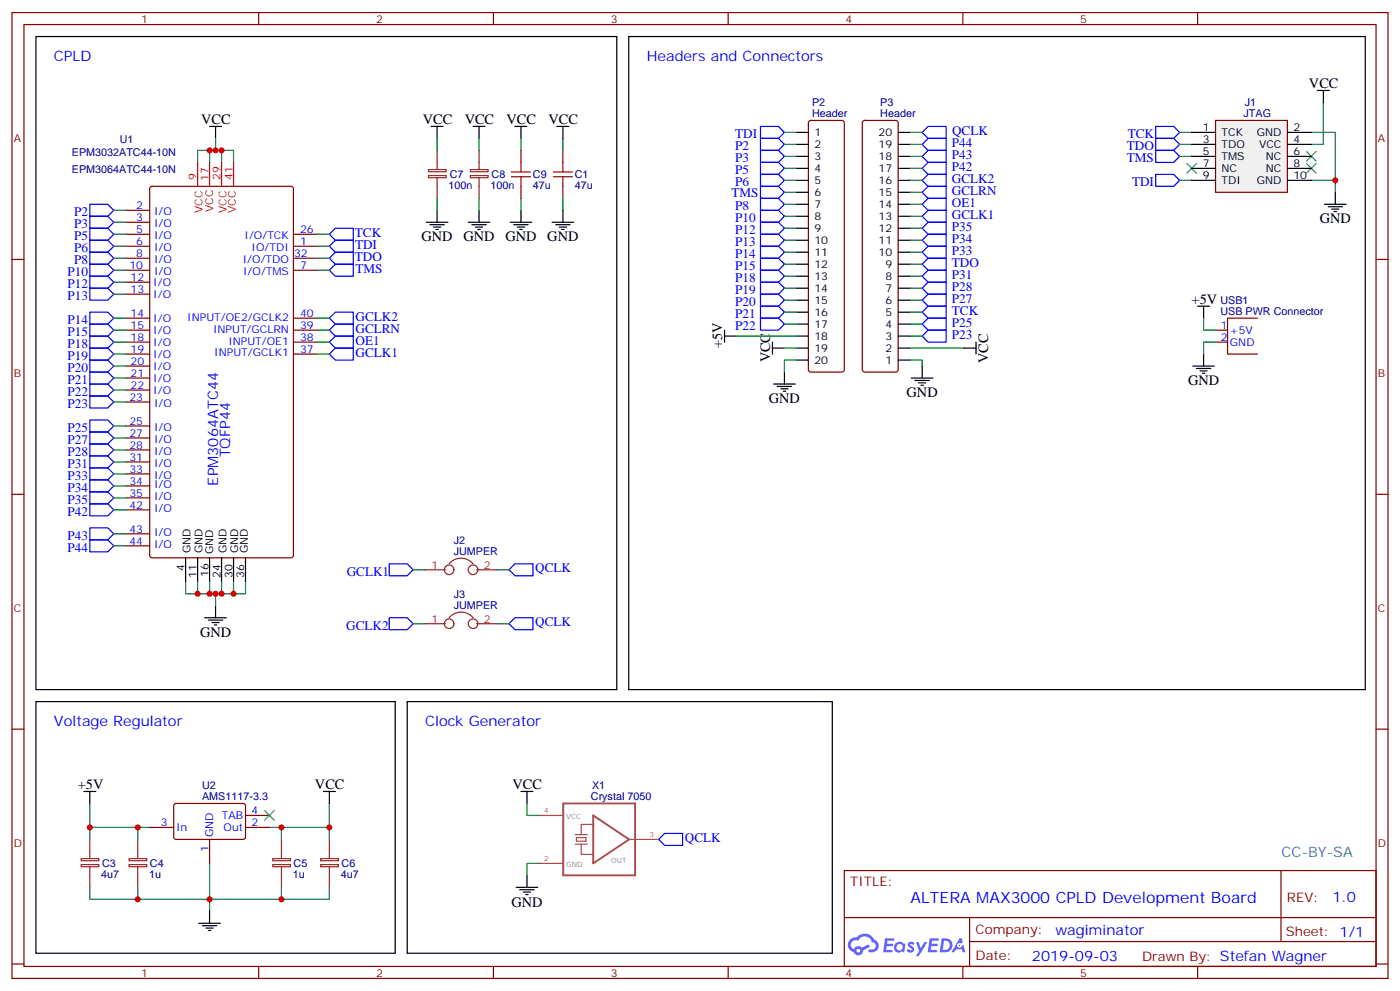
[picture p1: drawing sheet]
<svg xmlns="http://www.w3.org/2000/svg" width="412mm" height="292mm" viewBox="0 0 412 292" stroke-linecap="round" stroke-linejoin="round" font-family="sans-serif">
<g fill="none" stroke="#870000" stroke-width=".35">
<path d="M3.5 3.7h405.4v284.3h-405.4zM7.1 7.2h398.2v277.3h-398.2zM76.2 3.7v3.5M145.3 3.7v3.5M214.5 3.7v3.5M283.6 3.7v3.5M352.8 3.7v3.5M3.5 76.4h3.6M405.3 76.4h3.6M3.5 145.5h3.6M405.3 145.5h3.6M3.5 214.7h3.6"/>
<path d="M405.3 214.7h3.6M248.7 256.3h156.6v28.2h-156.6zM377.3 256.3v20.9M248.7 270.1h156.5M285.6 277.2h119.6M285.6 270.1v14.2M3.5 283.8h3.6M76.2 284.5v3.5M145.3 284.5v3.5M214.5 284.5v3.5M283.6 284.5v3.5M352.8 284.5v3.5"/>
<path d="M405.3 283.8h3.6"/>
</g>
<g fill="#5487ff">
<path d="M267.7 277.5a1.22 1.22 0 0 1 1.7 .2l-.4 .6a.47 .47 0 0 0-.3-.4 .47 .47 0 0 0-.5 .2l.1 .2a1.14 1.14 0 0 1 .8 1.8 1.14 1.14 0 0 1-1.9 0l-.2-.2 .5-.6 .7 .5a.29 .29 0 0 0 .3-.3 .29 .29 0 0 0-.2-.3 1.04 1.04 0 0 1-.6-1.7z"/>
<path d="M260.7 276.2h2.4l.3 .2-.2 .5-1.8 .1-.1 .8h1.5l.3 .4-.3 .4h-1.6l-.2 1.1h1.7l.2 .3-.2 .3-2.6 .1z"/>
<path d="M273.8 276.2h2.4l.3 .2-.1 .5-1.8 .1-.2 .8h1.6l.3 .4-.4 .4-1.6-.1-.1 1.1 1.7 .1 .2 .3-.2 .3-2.6 .1z"/>
<path d="M282.6 276.2h.7l.3 1.3-.6 .3a.69 .69 0 0 0-1 .3 .69 .69 0 0 0 .4 .9 .69 .69 0 0 0 .9-.6l.5-.2 .6 2.2h-.8l-.2-.9h-1.8l-.5 .9h-.8z"/>
<path d="M269.8 277.3h.8l.6 1.8 1.1-1.8h.9l-2.6 4.2h-.8l.9-1.5z"/>
<path d="M277.4 276.2l-.6 4.2h1.3a2.11 2.11 0 0 0 2.5-2.1 2.11 2.11 0 0 0-2.5-2.1zM278.1 277a1.39 1.39 0 0 1 1.7 1.4 1.39 1.39 0 0 1-1.8 1.2h-.3z"/>
<path d="M263.7 277.8a1.54 1.54 0 0 0-.1 2.2 1.54 1.54 0 0 0 2.2 .1l.6 .3 .3-2.3-.2-.3h-.4a1.49 1.49 0 0 0-2.4 0zM264 278.8a.94 .94 0 0 1 1.8 0 .94 .94 0 0 1-1.8 0z"/>
<path d="M250.4 276.6a2.18 2.18 0 0 0 1.1 3.7 1.44 1.44 0 0 0 1.6 .9 1.44 1.44 0 0 0 1.2-1.4l2-1.1-.5-.7-1.9 1a1.47 1.47 0 0 0-2.4 .4 1.39 1.39 0 0 1-.7-1.9 1.39 1.39 0 0 1 2-.5 2.12 2.12 0 0 1 2.2-1.3 2.12 2.12 0 0 1 1.9 1.7 1.14 1.14 0 0 1 1.1 1.4 1.14 1.14 0 0 1-1.7 .7 .43 .43 0 0 0-.5 .4 .43 .43 0 0 0 .4 .5 1.98 1.98 0 0 0 2.5-1.2 1.98 1.98 0 0 0-1.2-2.6 3.1 3.1 0 0 0-5.3-.6l-.9 .1zM252.3 279.9a.55 .55 0 0 1 1.1 0 .55 .55 0 0 1-1.1 0z"/>
<circle cx="282.6" cy="278.3" r=".26"/>
</g>
<g fill="none" stroke="#870000" stroke-width=".35">
<path d="M238.4 35.7l.4-.2h9.2l.5 .2 .2 .5v72.6l-.2 .5-.5 .2h-9.2l-.5-.2-.2-.5v-72.6zM254.2 35.7l.5-.2h9.2l.5 .2 .2 .5v72.6l-.3 .5-.4 .2h-9.2l-.5-.2-.2-.5v-72.6zM44.3 55.1l.5-.2h40.9l.7 .4v108.2l-.4 .7h-41.2l-.6-.4-.1-108.2zM37 72.5h7.1M37 61.9h7.1M37 65.4h7.1M37 69h7.1M37 79.6h7.1M37 76h7.1M86.4 72.5h7.1M86.4 69h7.1M86.4 79.6h7.1"/>
<path d="M86.4 76h7.1M37 83.1h7.1M37 86.6h7.1M37 93.7h7.1M37 97.2h7.1M86.4 93.7h7.1M86.4 97.2h7.1M358.1 97.2h3.5M370.4 93.7h-8.8v10.5h8.8M37 100.7h7.1M37 104.2h7.1M37 107.8h7.1"/>
<path d="M37 111.3h7.1M37 114.8h7.1M37 118.4h7.1M86.4 100.7h7.1M86.4 104.2h7.1M358.1 100.7h3.5M37 125.4h7.1M37 128.9h7.1M37 132.5h7.1M37 136h7.1M37 139.5h7.1M37 143.1h7.1"/>
<path d="M37 146.6h7.1M37 150.1h7.1M37 157.2h7.1M37 160.7h7.1M51.4 236.7l.5-.2 20 .1 .4 .6v9.5l-.7 .4h-20l-.4-.7v-9.2zM44.1 243.6h7.1M61.7 247.1v7.1M72.3 243.6h7.1M72.3 240.1h7.1"/>
</g>
<g fill="none" stroke="#000" stroke-width=".35">
<path d="M61.7 37.2h3.6M63.5 37.2v3.5M127 37.2h3.5M128.8 37.2v3.5M139.3 37.2h3.6M141.1 37.2v3.5M151.7 37.2h3.5M153.5 37.2v3.5M234.6 39h3.5M264.6 39h3.5M388.1 26.6h3.5M389.8 26.6v3.6"/>
<path d="M234.6 42.5h3.5M234.6 46h3.5M234.6 49.6h3.5M234.6 53.1h3.5M234.6 56.6h3.5M264.6 42.5h3.5M264.6 46h3.5M264.6 49.6h3.5M264.6 53.1h3.5M264.6 56.6h3.5M393.3 56.6v3.5M125.6 65.4h6.3"/>
<path d="M126.6 66.1h4.3M127.7 66.9h2.1M128.4 67.6h.7M128.8 61.9v3.5M137.9 65.4h6.4M139 66.1h4.2M140.1 66.9h2.1M140.8 67.6h.7M141.1 61.9v3.5M150.3 65.4h6.3M151.3 66.1h4.3M152.4 66.9h2.1"/>
<path d="M153.1 67.6h.7M153.5 61.9v3.5M234.6 60.1h3.5M234.6 63.7h3.5M234.6 67.2h3.5M234.6 70.7h3.5M234.6 74.3h3.5M234.6 77.8h3.5M264.6 60.1h3.5M264.6 63.7h3.5M264.6 67.2h3.5M264.6 70.7h3.5"/>
<path d="M264.6 74.3h3.5M264.6 77.8h3.5M390.2 60.1h6.3M391.2 60.9h4.3M392.3 61.6h2.1M393 62.3h.7M213.4 99h3.6M213.4 97.2v3.5M234.6 81.3h3.5M234.6 84.8h3.5M234.6 88.4h3.5M234.6 91.9h3.5"/>
<path d="M234.6 95.4h3.5M234.6 99h3.5M264.6 81.3h3.5M264.6 84.8h3.5M264.6 88.4h3.5M264.6 91.9h3.5M264.6 95.4h3.5M264.6 99h3.5M352.8 90.1h3.5M354.5 90.1v3.6M227.5 102.5h3.6M227.5 100.7v3.5"/>
<path d="M227.9 113.1h6.3M229 113.8h4.2M230 114.5h2.1M230.7 115.2h.7M231.1 109.5v3.6M234.6 102.5h3.5M234.6 106h3.5M264.6 102.5h3.5M264.6 106h3.5M268.5 111.3h6.3M269.5 112h4.3M270.6 112.7h2.1"/>
<path d="M271.3 113.4h.7M271.6 107.8v3.5M284 102.5h3.5M287.5 100.7v3.5M351.4 107.8h6.3M352.4 108.5h4.3M353.5 109.2h2.1M354.2 109.9h.7M354.5 104.2v3.6M54.7 164.2v7.1M58.2 164.2v7.1M61.7 164.2v7.1"/>
<path d="M63.5 178.3v3.6M65.3 164.2v7.1M68.8 164.2v7.1M72.3 164.2v7.1M60.3 181.9h6.4M61.4 182.6h4.2M62.4 183.3h2.2M63.1 184h.8M10.6 206.6h105.8v74h-105.8zM119.9 206.6h125.3v74h-125.3zM24.7 233h3.5M26.5 233v3.5"/>
<path d="M95.2 233h3.6M97 233v3.5M153.5 233h3.5M155.2 233v3.5M58.6 271.8h6.3M59.6 272.5h4.3M60.7 273.2h2.1M61.4 273.9h.7M61.7 268.3v3.5"/>
</g>
<path d="M58.2 47.8v7.1M61.7 47.8v7.1M65.3 47.8v7.1M68.8 47.8v7.1" fill="none" stroke="#f00" stroke-width=".35"/>
<g fill="none" stroke="#008700" stroke-width=".35">
<path d="M231.1 39h3.5M268.1 39h3.5M347.5 39h3.5M386.3 39h7v17.6M389.8 30.2v12.3h-3.5M58.2 47.8v-3.5h10.6v3.5M61.7 44.3v3.5M63.5 40.7v3.6M65.3 44.3v3.5M128.8 40.7v3.6M128.8 58.4v3.5M141.1 40.7v3.6"/>
<path d="M141.1 58.4v3.5M153.5 40.7v3.6M153.5 58.4v3.5M231.1 53.1h3.5M231.1 42.5h3.5M231.1 46h3.5M231.1 49.6h3.5M231.1 56.6h3.5M268.1 53.1h3.5M268.1 42.5h3.5M268.1 46h3.5M268.1 49.6h3.5"/>
<path d="M268.1 56.6h3.5M347.5 53.1h3.5M347.5 42.5h3.5M347.5 46h3.5M386.3 53.1h7M33.5 69h3.5M33.5 72.5h3.5M33.5 76h3.5M33.5 79.6h3.5M33.5 65.4h3.5M33.5 61.9h3.5M93.5 69h3.5"/>
<path d="M93.5 72.5h3.5M93.5 76h3.5M93.5 79.6h3.5M231.1 60.1h3.5M231.1 63.7h3.5M231.1 67.2h3.5M231.1 70.7h3.5M231.1 74.3h3.5M231.1 77.8h3.5M268.1 60.1h3.5M268.1 63.7h3.5M268.1 67.2h3.5"/>
<path d="M268.1 70.7h3.5M268.1 74.3h3.5M268.1 77.8h3.5M33.5 97.2h3.5M33.5 93.7h3.5M33.5 86.6h3.5M33.5 83.1h3.5M93.5 97.2h3.5M93.5 93.7h3.5M217 99h17.6M231.1 81.3h3.5M231.1 84.8h3.5"/>
<path d="M231.1 88.4h3.5M231.1 95.4h3.5M231.1 91.9h3.5M268.1 81.3h3.5M268.1 84.8h3.5M268.1 88.4h3.5M268.1 95.4h3.5M268.1 99h3.5M268.1 91.9h3.5M354.5 93.7v3.5h3.6M33.5 118.4h3.5M33.5 114.8h3.5"/>
<path d="M33.5 111.3h3.5M33.5 107.8h3.5M33.5 104.2h3.5M33.5 100.7h3.5M93.5 104.2h3.5M93.5 100.7h3.5M231.1 102.5h3.5M234.6 106h-3.5v3.5M268.1 106h3.5v1.8M268.1 102.5h15.9M358.1 100.7h-3.6v3.5M33.5 136h3.5"/>
<path d="M33.5 132.5h3.5M33.5 128.9h3.5M33.5 125.4h3.5M33.5 139.5h3.5M33.5 143.1h3.5M33.5 146.6h3.5M33.5 150.1h3.5M33.5 157.2h3.5M33.5 160.7h3.5M54.7 171.3v3.5h17.6v-3.5M58.2 171.3v3.5M61.7 171.3v3.5"/>
<path d="M63.5 174.8v3.5M65.3 171.3v3.5M68.8 171.3v3.5M121.7 167.7h3.5M146.4 167.7h3.5M121.7 183.6h3.5M146.4 183.6h3.5M26.5 236.5v7.1h17.6M97 236.5v7.1h-17.6M26.5 243.6v3.5M40.6 243.6v3.5M61.7 254.2v14.1"/>
<path d="M82.9 243.6v3.5M97 243.6v3.5M26.5 261.2v3.6h70.5v-3.6M40.6 261.2v3.6M82.9 261.2v3.6"/>
</g>
<path d="M349.6 48.2l2.8 2.8M352.4 48.2l-2.8 2.8M384.9 44.6l2.8 2.8M384.9 48.2l2.8 2.8M387.7 44.6l-2.8 2.8M387.7 48.2l-2.8 2.8M78 238.7l2.8 2.8M80.8 238.7l-2.8 2.8" fill="none" stroke="#3c3" stroke-width=".35"/>
<g fill="none" stroke="#00f" stroke-width=".35">
<path d="M224 37.2h5.3l1.8 1.8-1.8 1.7h-5.3zM271.6 39l1.8-1.8h5.3v3.5h-5.3zM340.4 37.2h5.3l1.8 1.8-1.8 1.7h-5.3zM224 40.7h5.3l1.8 1.8-1.8 1.8h-5.3zM224 44.3h5.3l1.8 1.7-1.8 1.8h-5.3zM224 47.8h5.3l1.8 1.8-1.8 1.7h-5.3zM224 51.3h5.3l1.8 1.8-1.8 1.8h-5.3zM224 54.9h5.3l1.8 1.7-1.8 1.8h-5.3zM224 58.4h5.3l1.8 1.7-1.8 1.8h-5.3zM271.6 56.6l1.8-1.7h5.3v3.5h-5.3zM271.6 53.1l1.8-1.8h5.3v3.6h-5.3zM271.6 49.6l1.8-1.8h5.3v3.5h-5.3z"/>
<path d="M271.6 46l1.8-1.7h5.3v3.5h-5.3zM271.6 42.5l1.8-1.8h5.3v3.6h-5.3zM340.4 40.7h5.3l1.8 1.8-1.8 1.8h-5.3zM340.4 44.3h5.3l1.8 1.7-1.8 1.8h-5.3zM340.4 51.3h5.3l1.8 1.8-1.8 1.8h-5.3zM26.5 60.1h5.2l1.8 1.8-1.8 1.8h-5.2zM26.5 63.7h5.2l1.8 1.7-1.8 1.8h-5.2zM26.5 67.2h5.2l1.8 1.8-1.8 1.7h-5.2zM26.5 70.7h5.2l1.8 1.8-1.8 1.8h-5.2zM26.5 74.3h5.2l1.8 1.7-1.8 1.8h-5.2zM26.5 77.8h5.2l1.8 1.8-1.8 1.7h-5.2zM97 69l1.8-1.8h5.3v3.5h-5.3z"/>
<path d="M97 76l1.8-1.7h5.3v3.5h-5.3zM97 79.6l1.8-1.8h5.3v3.5h-5.3zM97 72.5l1.8-1.8h5.3v3.6h-5.3zM224 61.9h5.3l1.8 1.8-1.8 1.7h-5.3zM224 65.4h5.3l1.8 1.8-1.8 1.8h-5.3zM224 69h5.3l1.8 1.7-1.8 1.8h-5.3zM224 72.5h5.3l1.8 1.8-1.8 1.7h-5.3zM224 76h5.3l1.8 1.8-1.8 1.8h-5.3zM224 79.6h5.3l1.8 1.7-1.8 1.8h-5.3zM271.6 77.8l1.8-1.8h5.3v3.6h-5.3zM271.6 74.3l1.8-1.8h5.3v3.5h-5.3zM271.6 70.7l1.8-1.7h5.3v3.5h-5.3z"/>
<path d="M271.6 67.2l1.8-1.8h5.3v3.6h-5.3zM271.6 63.7l1.8-1.8h5.3v3.5h-5.3zM271.6 60.1l1.8-1.7h5.3v3.5h-5.3zM26.5 81.3h5.2l1.8 1.8-1.8 1.7h-5.2zM26.5 84.8h5.2l1.8 1.8-1.8 1.8h-5.2zM26.5 91.9h5.2l1.8 1.8-1.8 1.7h-5.2zM26.5 95.4h5.2l1.8 1.8-1.8 1.8h-5.2zM26.5 99h5.2l1.8 1.7-1.8 1.8h-5.2zM97 97.2l1.8-1.8h5.3v3.6h-5.3zM97 93.7l1.8-1.8h5.3v3.5h-5.3zM224 83.1h5.3l1.8 1.7-1.8 1.8h-5.3zM224 86.6h5.3l1.8 1.8-1.8 1.7h-5.3z"/>
<path d="M224 90.1h5.3l1.8 1.8-1.8 1.8h-5.3zM224 93.7h5.3l1.8 1.7-1.8 1.8h-5.3zM271.6 99l1.8-1.8h5.3v3.5h-5.3zM271.6 95.4l1.8-1.7h5.3v3.5h-5.3zM271.6 91.9l1.8-1.8h5.3v3.6h-5.3zM271.6 88.4l1.8-1.8h5.3v3.5h-5.3zM271.6 84.8l1.8-1.7h5.3v3.5h-5.3zM271.6 81.3l1.8-1.7h5.3v3.5h-5.3zM26.5 102.5h5.2l1.8 1.7-1.8 1.8h-5.2zM26.5 106h5.2l1.8 1.8-1.8 1.7h-5.2zM26.5 109.5h5.2l1.8 1.8-1.8 1.8h-5.2zM26.5 113.1h5.2l1.8 1.7-1.8 1.8h-5.2z"/>
<path d="M26.5 116.6h5.2l1.8 1.8-1.8 1.7h-5.2zM97 100.7l1.8-1.7h5.3v3.5h-5.3zM97 104.2l1.8-1.7h5.3v3.5h-5.3zM26.5 123.6h5.2l1.8 1.8-1.8 1.8h-5.2zM26.5 127.2h5.2l1.8 1.7-1.8 1.8h-5.2zM26.5 130.7h5.2l1.8 1.8-1.8 1.7h-5.2zM26.5 134.2h5.2l1.8 1.8-1.8 1.8h-5.2zM26.5 137.8h5.2l1.8 1.7-1.8 1.8h-5.2zM26.5 141.3h5.2l1.8 1.8-1.8 1.7h-5.2zM26.5 144.8h5.2l1.8 1.8-1.8 1.7h-5.2zM26.5 148.3h5.2l1.8 1.8-1.8 1.8h-5.2zM26.5 155.4h5.2l1.8 1.8-1.8 1.7h-5.2z"/>
<path d="M26.5 158.9h5.2l1.8 1.8-1.8 1.8h-5.2zM114.7 166h5.2l1.8 1.7-1.8 1.8h-5.2zM151.7 166h5.3v3.5h-5.3l-1.8-1.8zM114.7 181.9h5.2l1.8 1.7-1.8 1.8h-5.2zM151.7 181.9h5.3v3.5h-5.3l-1.8-1.8zM194 247.1l1.8-1.7h5.3v3.5h-5.3z"/>
</g>
<g fill="none" stroke="#8c2424" stroke-width=".35">
<path d="M126.2 51.7h5.2v.6h-5.2zM126.2 49.9h5.2v.7h-5.2zM128.8 44.3v5.6M128.8 52.4v6M138.6 51.7h5.2v.6h-5.2zM138.6 49.9h5.2v.7h-5.2zM141.1 44.3v5.6M141.1 52.4v6M125.2 167.7h6M132.3 166a4.6 4.6 0 0 1 7 0M140.4 167.7h6M125.2 183.6h6"/>
<path d="M132.3 181.9a4.6 4.6 0 0 1 7 0M140.4 183.6h6M23.9 254.5h5.2v.7h-5.2zM23.9 252.8h5.2v.6h-5.2zM26.5 247.1v5.7M26.5 255.2v6M38 254.5h5.2v.7h-5.2zM38 252.8h5.2v.6h-5.2zM40.6 247.1v5.7M40.6 255.2v6M80.4 254.5h5.1v.7h-5.1zM80.4 252.8h5.1v.6h-5.1z"/>
<path d="M82.9 247.1v5.7M82.9 255.2v6M94.5 254.5h5.2v.7h-5.2zM94.5 252.8h5.2v.6h-5.2zM97 247.1v5.7M97 255.2v6"/>
<circle cx="132.3" cy="167.7" r="1.41"/>
<circle cx="139.3" cy="167.7" r="1.41"/>
<circle cx="132.3" cy="183.6" r="1.41"/>
<circle cx="139.3" cy="183.6" r="1.41"/>
</g>
<path d="M358.1 35.5h21.1v21.1h-21.1z" fill="#f0f0f0" stroke="#870000" stroke-width=".35"/>
<g fill="none" stroke="#000" stroke-width=".35">
<path d="M10.6 10.8h171.1v192.2h-171.1zM185.2 10.8h217v192.2h-217zM164 37.2h3.6M165.8 37.2v3.5M351 39h7.1M379.2 39h7.1M351 42.5h7.1M351 46h7.1M351 49.6h7.1M351 53.1h7.1M379.2 42.5h7.1M379.2 46h7.1"/>
<path d="M379.2 49.6h7.1M379.2 53.1h7.1M162.6 65.4h6.4M163.7 66.1h4.2M164.7 66.9h2.2M165.5 67.6h.7M165.8 61.9v3.5M155.2 257.7v3.5M152 261.2h6.4M153.1 261.9h4.2M154.2 262.6h2.1M154.9 263.3h.7"/>
</g>
<path d="M150.6 52h5.7M150.6 50.6h5.7M153.5 47.8v2.8M153.5 52v2.9M163 52h5.6M163 50.6h5.6M165.8 47.8v2.8M165.8 52v2.9" fill="none" stroke="#a10000" stroke-width=".35"/>
<path d="M153.5 44.3v3.5M153.5 54.9v3.5M165.8 44.3v3.5M165.8 54.9v3.5" fill="none" stroke="#870000" stroke-width=".35"/>
<path d="M165.9 236.5h21.2v21.2h-21.2zM174.7 240.1l10.6 7-10.6 7.1z" fill="none" stroke="#a64a4a" stroke-width=".56"/>
<path d="M158.7 254.2h7M158.7 240.1h7M169.4 248.5h3.6M169.4 245.7h3.6M169.8 246.6h2.8v1h-2.8zM171.2 248.5v3h3.5M174.7 242.7h-3.5v3M185.3 247.1h8.7" fill="none" stroke="#a64a4a" stroke-width=".35"/>
<path d="M165.8 40.7v3.6M165.8 58.4v3.5M155.2 236.5v3.6h3.5M158.7 254.2h-3.5v3.5" fill="none" stroke="#008700" stroke-width=".35"/>
<g fill="#c00">
<circle cx="63.5" cy="44.3" r=".88"/>
<circle cx="65.3" cy="44.3" r=".88"/>
<circle cx="68.8" cy="174.8" r=".88"/>
<circle cx="61.7" cy="174.8" r=".88"/>
<circle cx="63.5" cy="174.8" r=".88"/>
<circle cx="58.2" cy="174.8" r=".88"/>
<circle cx="65.3" cy="174.8" r=".88"/>
<circle cx="61.7" cy="44.3" r=".88"/>
<circle cx="393.3" cy="53.1" r=".88"/>
<circle cx="97" cy="243.6" r=".88"/>
<circle cx="40.6" cy="243.6" r=".88"/>
<circle cx="40.6" cy="264.8" r=".88"/>
<circle cx="61.7" cy="264.8" r=".88"/>
<circle cx="82.9" cy="264.8" r=".88"/>
<circle cx="26.5" cy="243.6" r=".88"/>
<circle cx="82.9" cy="243.6" r=".88"/>
</g>
<text font-size="4.6" fill="#00f" x="268.2" y="265.9">ALTERA MAX3000 CPLD Development Board</text>
<g font-size="4.2" fill="#00f">
<text x="15.9" y="17.8">CPLD</text>
<text x="190.5" y="17.8">Headers and Connectors</text>
<text x="67.8" y="134.7" transform="rotate(-90 67.8 134.7)">TQFP44</text>
<text x="64.2" y="142.9" transform="rotate(-90 64.2 142.9)">EPM3064ATC44</text>
<text x="15.9" y="213.6">Voltage Regulator</text>
<text x="125.2" y="213.6">Clock Generator</text>
<text x="392.5" y="265.6">1.0</text>
<text x="310.9" y="275.1">wagiminator</text>
<text x="304" y="282.9">2019-09-03</text>
</g>
<g font-size="4.2">
<text x="385.6" y="25.9">VCC</text>
<text x="59.3" y="36.5">VCC</text>
<text x="124.5" y="36.5">VCC</text>
<text x="136.9" y="36.5">VCC</text>
<text x="149.2" y="36.5">VCC</text>
<text x="161.6" y="36.5">VCC</text>
<text x="388.8" y="65.8">GND</text>
<text x="124.2" y="71.1">GND</text>
<text x="136.5" y="71.1">GND</text>
<text x="148.9" y="71.1">GND</text>
<text x="161.2" y="71.1">GND</text>
<text x="351" y="89.4">+5V</text>
<text x="212.7" y="102.5" transform="rotate(-90 212.7 102.5)">+5V</text>
<text x="226.8" y="106.7" transform="rotate(-90 226.8 106.7)">VCC</text>
<text x="291.1" y="106.9" transform="rotate(-90 291.1 106.9)">VCC</text>
<text x="350" y="113.4">GND</text>
<text x="226.5" y="118.7">GND</text>
<text x="267.1" y="116.9">GND</text>
<text x="58.9" y="187.5">GND</text>
<text x="22.9" y="232.3">+5V</text>
<text x="92.8" y="232.3">VCC</text>
<text x="151" y="232.3">VCC</text>
<text x="150.6" y="266.9">GND</text>
</g>
<text font-size="4.2" fill="#0099b0" x="377.5" y="252.4">CC-BY-SA</text>
<g font-size="3.9" fill="#00f">
<text x="216.6" y="40.8">TDI</text>
<text x="280.5" y="39.9">QCLK</text>
<text x="332.2" y="40.7">TCK</text>
<text x="216.6" y="44.3">P2</text>
<text x="216.6" y="47.8">P3</text>
<text x="280.4" y="46.8">P43</text>
<text x="280.4" y="43.3">P44</text>
<text x="331.9" y="44.3">TDO</text>
<text x="331.9" y="47.8">TMS</text>
<text x="216.6" y="51.3">P5</text>
<text x="280.4" y="53.9">GCLK2</text>
<text x="280.4" y="50.3">P42</text>
<text x="215.5" y="58.1">TMS</text>
<text x="216.6" y="54.9">P6</text>
<text x="280.4" y="57.4">GCLRN</text>
<text x="333.5" y="54.9">TDI</text>
<text x="21.9" y="63.7">P2</text>
<text x="216.6" y="61.9">P8</text>
<text x="216.6" y="65.4">P10</text>
<text x="280.4" y="64.4">GCLK1</text>
<text x="280.4" y="60.9">OE1</text>
<text x="21.9" y="67.2">P3</text>
<text x="21.9" y="70.7">P5</text>
<text x="104.6" y="69.7">TCK</text>
<text x="216.6" y="69">P12</text>
<text x="280.4" y="71.5">P34</text>
<text x="280.4" y="68">P35</text>
<text x="21.9" y="74.3">P6</text>
<text x="21.9" y="77.8">P8</text>
<text x="104.5" y="76.8">TDO</text>
<text x="104.6" y="73.3">TDI</text>
<text x="216.6" y="72.5">P13</text>
<text x="216.6" y="76">P14</text>
<text x="280.4" y="75">P33</text>
<text x="19.9" y="81.3">P10</text>
<text x="104.7" y="80.3">TMS</text>
<text x="216.6" y="79.6">P15</text>
<text x="216.6" y="83.1">P18</text>
<text x="280.4" y="82.1">P31</text>
<text x="280.4" y="78.5">TDO</text>
<text x="19.9" y="84.8">P12</text>
<text x="19.9" y="88.4">P13</text>
<text x="216.6" y="86.6">P19</text>
<text x="280.4" y="89.1">P27</text>
<text x="280.4" y="85.6">P28</text>
<text x="19.9" y="95.4">P14</text>
<text x="104.7" y="94.4">GCLK2</text>
<text x="216.6" y="90.1">P20</text>
<text x="216.6" y="93.7">P21</text>
<text x="280.4" y="92.7">TCK</text>
<text x="19.9" y="99">P15</text>
<text x="104.7" y="98">GCLRN</text>
<text x="104.7" y="101.5">OE1</text>
<text x="216.6" y="97.2">P22</text>
<text x="280.4" y="99.7">P23</text>
<text x="280.4" y="96.2">P25</text>
<text x="19.9" y="102.5">P18</text>
<text x="19.9" y="106">P19</text>
<text x="104.7" y="105">GCLK1</text>
<text x="19.9" y="109.5">P20</text>
<text x="19.9" y="113.1">P21</text>
<text x="19.9" y="116.6">P22</text>
<text x="19.9" y="120.1">P23</text>
<text x="19.9" y="127.2">P25</text>
<text x="19.9" y="130.7">P27</text>
<text x="19.9" y="134.2">P28</text>
<text x="19.9" y="137.8">P31</text>
<text x="19.9" y="141.3">P33</text>
<text x="19.9" y="144.8">P34</text>
<text x="19.9" y="148.3">P35</text>
<text x="19.9" y="151.9">P42</text>
<text x="19.9" y="158.9">P43</text>
<text x="19.9" y="162.5">P44</text>
<text x="102.1" y="169.5">GCLK1</text>
<text x="157.6" y="168.5">QCLK</text>
<text x="102" y="185.4">GCLK2</text>
<text x="157.6" y="184.4">QCLK</text>
<text x="201.7" y="247.9">QCLK</text>
</g>
<g font-size="3.9" fill="#800">
<text x="250.5" y="260.9">TITLE:</text>
<text x="379.1" y="265.6">REV:</text>
<text x="287.4" y="275.1">Company:</text>
<text x="378.7" y="275.7">Sheet: 1/1</text>
<text x="287.4" y="282.8">Date:</text>
<text x="336.4" y="282.8">Drawn By: Stefan Wagner</text>
</g>
<g font-size="3.2" fill="#800">
<text x="41.6" y="6.7">1</text>
<text x="110.8" y="6.7">2</text>
<text x="179.9" y="6.7">3</text>
<text x="249.1" y="6.7">4</text>
<text x="318.2" y="6.7">5</text>
<text x="4.1" y="41.8">A</text>
<text x="405.9" y="41.8">A</text>
<text x="4.1" y="110.9">B</text>
<text x="405.9" y="110.9">B</text>
<text x="4.1" y="180.1">C</text>
<text x="405.9" y="180.1">C</text>
<text x="4.1" y="249.2">D</text>
<text x="405.9" y="249.2">D</text>
<text x="41.6" y="287.5">1</text>
<text x="110.8" y="287.5">2</text>
<text x="179.9" y="287.5">3</text>
<text x="249.1" y="287.5">4</text>
<text x="318.2" y="287.5">5</text>
</g>
<g font-size="3.2" fill="#000080">
<text x="239.2" y="31.2">P2</text>
<text x="239.2" y="34.4">Header</text>
<text x="259.3" y="34.4">Header</text>
<text x="259.3" y="31.2">P3</text>
<text x="366.3" y="34.4">JTAG</text>
<text x="366.7" y="31.2">J1</text>
<text x="35.3" y="42">U1</text>
<text x="21.2" y="46">EPM3032ATC44-10N</text>
<text x="21.2" y="50.8">EPM3064ATC44-10N</text>
<text x="132.5" y="52.4">C7</text>
<text x="144.8" y="52.4">C8</text>
<text x="157" y="52.5">C9</text>
<text x="169.3" y="52.5">C1</text>
<text x="132.1" y="55.6">100n</text>
<text x="144.5" y="55.6">100n</text>
<text x="157" y="55.6">47u</text>
<text x="169.3" y="55.6">47u</text>
<text x="359.5" y="89.4">USB1</text>
<text x="359.5" y="92.6">USB PWR Connector</text>
<text x="133.7" y="160.1">J2</text>
<text x="133.7" y="163.3">JUMPER</text>
<text x="133.7" y="179.1">JUMPER</text>
<text x="133.7" y="176">J3</text>
<text x="59.5" y="232.3">U2</text>
<text x="174.4" y="232.3">X1</text>
<text x="59.5" y="235.5">AMS1117-3.3</text>
<text x="174.1" y="235.5">Crystal 7050</text>
<text x="30.1" y="255.3">C3</text>
<text x="44.2" y="255.3">C4</text>
<text x="86.5" y="255.3">C5</text>
<text x="100.6" y="255.3">C6</text>
<text x="29.8" y="258.5">4u7</text>
<text x="43.9" y="258.5">1u</text>
<text x="86.2" y="258.5">1u</text>
<text x="100.4" y="258.5">4u7</text>
</g>
<g font-size="3.2">
<text x="239.9" y="40">1</text>
<text x="258.8" y="40">20</text>
<text x="354.3" y="38.6">1</text>
<text x="359.8" y="40">TCK</text>
<text x="370.2" y="40">GND</text>
<text x="381" y="38.6">2</text>
<text x="239.9" y="43.6">2</text>
<text x="239.9" y="47.1">3</text>
<text x="258.8" y="47.1">18</text>
<text x="258.8" y="43.6">19</text>
<text x="354.3" y="42.2">3</text>
<text x="354.3" y="45.7">5</text>
<text x="359.8" y="43.6">TDO</text>
<text x="359.8" y="47.1">TMS</text>
<text x="370.9" y="43.6">VCC</text>
<text x="372.9" y="47.1">NC</text>
<text x="381" y="42.2">4</text>
<text x="381" y="45.7">6</text>
<text x="239.9" y="50.6">4</text>
<text x="258.8" y="50.6">17</text>
<text x="354.3" y="49.2">7</text>
<text x="354.3" y="52.7">9</text>
<text x="359.8" y="50.6">NC</text>
<text x="372.9" y="50.6">NC</text>
<text x="381" y="49.2">8</text>
<text x="381" y="52.7">10</text>
<text x="239.9" y="54.2">5</text>
<text x="239.9" y="57.7">6</text>
<text x="258.8" y="57.7">15</text>
<text x="258.8" y="54.2">16</text>
<text x="359.8" y="54.2">TDI</text>
<text x="370.2" y="54.2">GND</text>
<text x="239.9" y="61.2">7</text>
<text x="239.9" y="64.7">8</text>
<text x="258.8" y="64.7">13</text>
<text x="258.8" y="61.2">14</text>
<text x="239.9" y="68.3">9</text>
<text x="239.9" y="71.8">10</text>
<text x="258.8" y="71.8">11</text>
<text x="258.8" y="68.3">12</text>
<text x="239.9" y="75.3">11</text>
<text x="258.8" y="75.3">10</text>
<text x="239.9" y="78.8">12</text>
<text x="239.9" y="82.4">13</text>
<text x="260.8" y="82.4">8</text>
<text x="260.8" y="78.8">9</text>
<text x="239.9" y="85.9">14</text>
<text x="239.9" y="89.4">15</text>
<text x="260.8" y="89.4">6</text>
<text x="260.8" y="85.9">7</text>
<text x="239.9" y="93">16</text>
<text x="260.8" y="93">5</text>
<text x="239.9" y="96.5">17</text>
<text x="239.9" y="100">18</text>
<text x="260.8" y="100">3</text>
<text x="260.8" y="96.5">4</text>
<text x="239.9" y="103.5">19</text>
<text x="239.9" y="107.1">20</text>
<text x="260.8" y="107.1">1</text>
<text x="260.8" y="103.5">2</text>
<text x="56.1" y="162.9" transform="rotate(-90 56.1 162.9)">GND</text>
<text x="59.6" y="162.9" transform="rotate(-90 59.6 162.9)">GND</text>
<text x="62.8" y="163.2" transform="rotate(-90 62.8 163.2)">GND</text>
<text x="66.7" y="162.9" transform="rotate(-90 66.7 162.9)">GND</text>
<text x="70.2" y="162.9" transform="rotate(-90 70.2 162.9)">GND</text>
<text x="73" y="162.9" transform="rotate(-90 73 162.9)">GND</text>
<text x="54.3" y="168.2" transform="rotate(-90 54.3 168.2)">4</text>
<text x="57.9" y="170.2" transform="rotate(-90 57.9 170.2)">11</text>
<text x="61.4" y="169.8" transform="rotate(-90 61.4 169.8)">16</text>
<text x="64.9" y="170.2" transform="rotate(-90 64.9 170.2)">24</text>
<text x="68.4" y="170.2" transform="rotate(-90 68.4 170.2)">30</text>
<text x="72" y="170.2" transform="rotate(-90 72 170.2)">36</text>
</g>
<g font-size="3.2" fill="#f00">
<text x="57.9" y="52.9" transform="rotate(-90 57.9 52.9)">9</text>
<text x="61.4" y="53.3" transform="rotate(-90 61.4 53.3)">17</text>
<text x="64.9" y="52.9" transform="rotate(-90 64.9 52.9)">29</text>
<text x="68.4" y="52.9" transform="rotate(-90 68.4 52.9)">41</text>
<text x="59.6" y="62.8" transform="rotate(-90 59.6 62.8)">VCC</text>
<text x="62.8" y="62.5" transform="rotate(-90 62.8 62.5)">VCC</text>
<text x="66.7" y="62.8" transform="rotate(-90 66.7 62.8)">VCC</text>
<text x="69.5" y="62.8" transform="rotate(-90 69.5 62.8)">VCC</text>
</g>
<g font-size="3.2" fill="#00f">
<text x="40.1" y="61.6">2</text>
<text x="40.1" y="65.1">3</text>
<text x="45.4" y="63.3">I/O</text>
<text x="40.1" y="68.6">5</text>
<text x="45.4" y="66.9">I/O</text>
<text x="45.4" y="70.4">I/O</text>
<text x="72" y="70.4">I/O/TCK</text>
<text x="88.4" y="68.6">26</text>
<text x="40.1" y="72.1">6</text>
<text x="40.1" y="75.7">8</text>
<text x="45.4" y="73.9">I/O</text>
<text x="45.4" y="77.4">I/O</text>
<text x="71.5" y="77.4">I/O/TDO</text>
<text x="74.1" y="73.9">IO/TDI</text>
<text x="86.6" y="75.7">32</text>
<text x="88.4" y="72.1">1</text>
<text x="38.1" y="79.2">10</text>
<text x="38.5" y="82.7">12</text>
<text x="45.4" y="81">I/O</text>
<text x="71.6" y="81">I/O/TMS</text>
<text x="88.4" y="79.2">7</text>
<text x="38.5" y="86.3">13</text>
<text x="45.2" y="84.1">I/O</text>
<text x="45.2" y="87.7">I/O</text>
<text x="38.5" y="93.3">14</text>
<text x="45.2" y="94.7">I/O</text>
<text x="55.2" y="94.4">INPUT/OE2/GCLK2</text>
<text x="88.4" y="93.3">40</text>
<text x="38.5" y="96.8">15</text>
<text x="38.5" y="100.4">18</text>
<text x="45.2" y="98.2">I/O</text>
<text x="45.2" y="101.8">I/O</text>
<text x="62.8" y="97.9">INPUT/GCLRN</text>
<text x="67.3" y="101.4">INPUT/OE1</text>
<text x="88.4" y="100.4">38</text>
<text x="88.4" y="96.8">39</text>
<text x="359.6" y="96.8">1</text>
<text x="359.6" y="100.4">2</text>
<text x="362.3" y="98.2">+5V</text>
<text x="362.3" y="101.8">GND</text>
<text x="38.5" y="103.9">19</text>
<text x="38.5" y="107.4">20</text>
<text x="45.2" y="105.3">I/O</text>
<text x="63.1" y="105">INPUT/GCLK1</text>
<text x="88.4" y="103.9">37</text>
<text x="38.5" y="110.9">21</text>
<text x="45.2" y="108.8">I/O</text>
<text x="45.2" y="112.4">I/O</text>
<text x="38.1" y="118">23</text>
<text x="38.5" y="114.5">22</text>
<text x="45.2" y="115.9">I/O</text>
<text x="45.4" y="119.8">I/O</text>
<text x="38.1" y="125.1">25</text>
<text x="38.1" y="128.6">27</text>
<text x="45.4" y="126.8">I/O</text>
<text x="45.4" y="130.4">I/O</text>
<text x="38.1" y="132.1">28</text>
<text x="38.1" y="135.6">31</text>
<text x="45.4" y="133.9">I/O</text>
<text x="45.4" y="137.4">I/O</text>
<text x="38.1" y="139.2">33</text>
<text x="38.1" y="142.7">34</text>
<text x="45.4" y="140.9">I/O</text>
<text x="45.4" y="143.8">I/O</text>
<text x="38.1" y="146.2">35</text>
<text x="38.1" y="149.8">42</text>
<text x="45.4" y="147.3">I/O</text>
<text x="45.4" y="150.8">I/O</text>
<text x="38.1" y="156.8">43</text>
<text x="38.1" y="160.3">44</text>
<text x="45.4" y="157.9">I/O</text>
<text x="45.4" y="161.4">I/O</text>
<text x="74.1" y="239.7">4</text>
<text x="47.4" y="243.2">3</text>
<text x="51.9" y="244.7">In</text>
<text x="65.3" y="241.1">TAB</text>
<text x="65.9" y="244.7">Out</text>
<text x="74.1" y="243.2">2</text>
<text x="61.4" y="250.9" transform="rotate(-90 61.4 250.9)">1</text>
<text x="62.8" y="246.4" transform="rotate(-90 62.8 246.4)">GND</text>
</g>
<g font-size="3.2" fill="#8d2323">
<text x="127.1" y="167.4">1</text>
<text x="142.5" y="167.4">2</text>
<text x="127.1" y="183.3">1</text>
<text x="142.5" y="183.3">2</text>
</g>
<g font-size="2.1" fill="#a54b4b">
<text x="160.3" y="239.4">4</text>
<text x="191.4" y="246.4">3</text>
<text x="160.3" y="253.5">2</text>
</g>
<g font-size="2.1" fill="#838383">
<text x="166.8" y="241.1">VCC</text>
<text x="166.8" y="255.2">GND</text>
<text x="180" y="254.2">OUT</text>
</g>
</svg>
